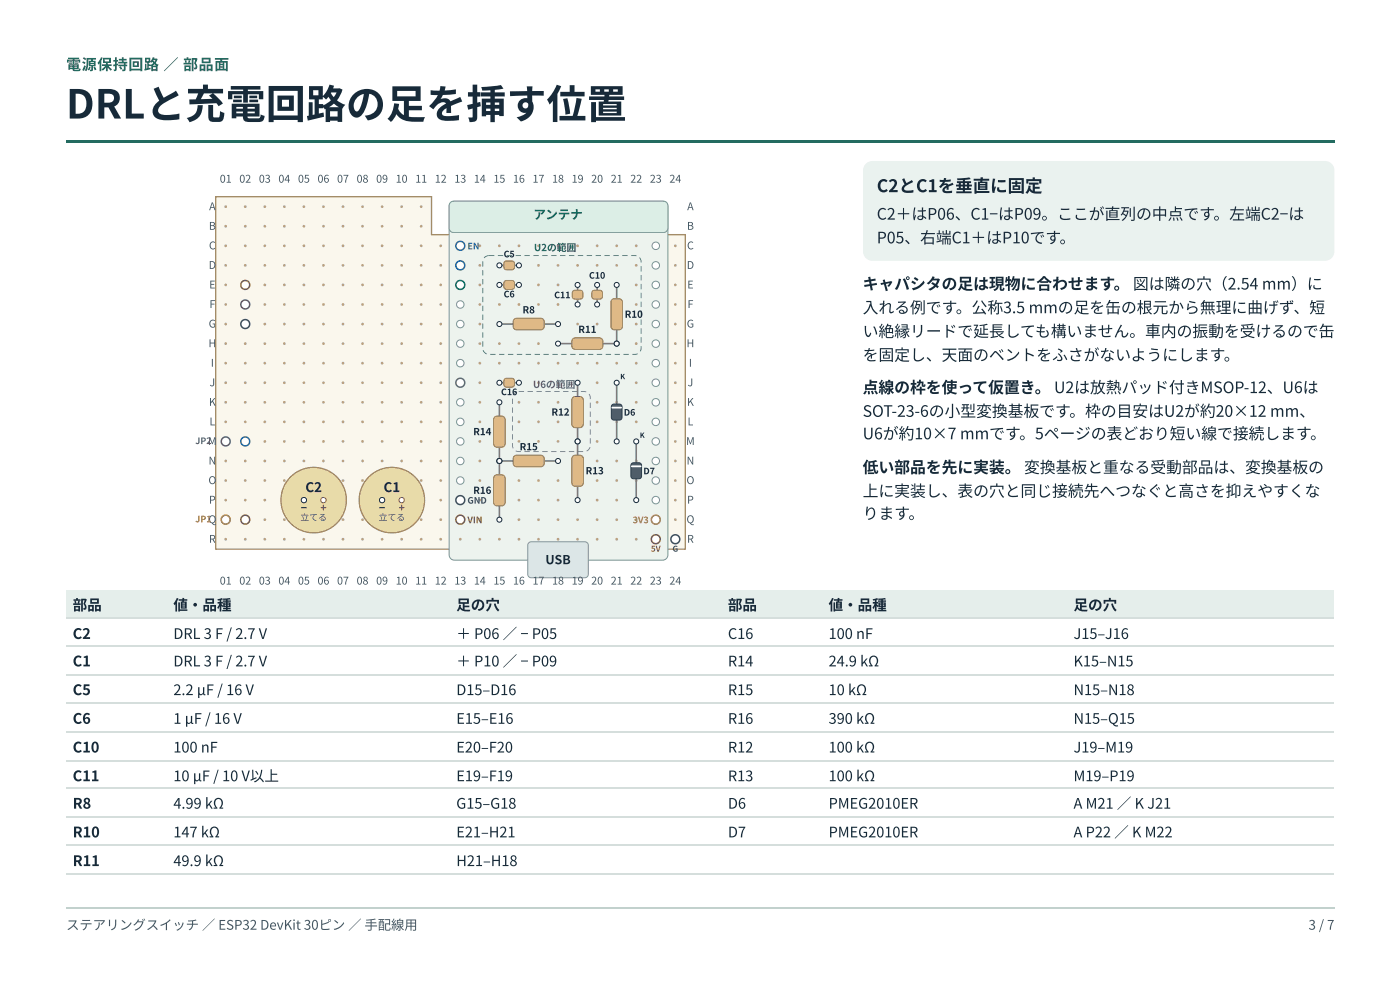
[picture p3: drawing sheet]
<svg xmlns="http://www.w3.org/2000/svg" width="297mm" height="210mm" viewBox="0 0 297 210" stroke-linecap="round" stroke-linejoin="round" font-family="sans-serif">
<path d="M14 29.6h269.1v.6h-269.1z" fill="#236b60"/>
<g fill="#e5eeeb">
<path d="M14 125.1h21.5v5.9h-21.5z"/>
<path d="M35.5 125.1h60v5.9h-60z"/>
<path d="M95.5 125.1h57.4v5.9h-57.4z"/>
<path d="M152.9 125.1h21.5v5.9h-21.5z"/>
<path d="M174.4 125.1h52.1v5.9h-52.1z"/>
<path d="M226.5 125.1h56.6v5.9h-56.6z"/>
</g>
<path d="M14 131.1h269.1M14 136.9h269.1M14 143h269.1M14 149.1h269.1M14 155.2h269.1M14 161.3h269.1M14 167.1h269.1M14 173.2h269.1M14 179.3h269.1M14 185.3h269.1" fill="none" stroke="#d5dedc" stroke-width=".26"/>
<path d="M45.8 41.7h45.8v8h53.8v66.7h-99.6z" fill="#faf7ed"/>
<path d="M45.8 41.7h45.8v8h53.8v66.7h-99.6z" fill="none" stroke="#a48e66" stroke-width=".28"/>
<path d="M95.6 43l.8-.3h44.2l.5 .1 .4 .4 .2 .6v73.8l-.2 .6-.4 .4-.5 .2h-44.2l-.5-.2-.5-.4-.1-.6v-73.8z" fill="#edf3ee"/>
<path d="M95.6 43l.8-.3h44.2l.5 .1 .4 .4 .2 .6v73.8l-.2 .6-.4 .4-.5 .2h-44.2l-.5-.2-.5-.4-.1-.6v-73.8z" fill="none" stroke="#78988e" stroke-width=".21"/>
<path d="M95.6 42.9l.6-.2h44.6a.94 .94 0 0 1 .9 .9v4.7a.94 .94 0 0 1-.9 1h-44.6a.94 .94 0 0 1-.9-1v-4.7z" fill="#dceee6"/>
<path d="M95.6 42.9l.6-.2h44.6a.94 .94 0 0 1 .9 .9v4.7a.94 .94 0 0 1-.9 1h-44.6a.94 .94 0 0 1-.9-1v-4.7z" fill="none" stroke="#74a28f" stroke-width=".21"/>
<path d="M112.2 115.1l.5-.2h11.4a.75 .75 0 0 1 .7 .7v6.1a.75 .75 0 0 1-.7 .8h-11.4a.75 .75 0 0 1-.7-.8v-6.1z" fill="#dce6e7"/>
<path d="M112.2 115.1l.5-.2h11.4a.75 .75 0 0 1 .7 .7v6.1a.75 .75 0 0 1-.7 .8h-11.4a.75 .75 0 0 1-.7-.8v-6.1z" fill="none" stroke="#829a9d" stroke-width=".21"/>
<g fill="#b4a58b">
<circle cx="47.9" cy="43.8" r=".29"/>
<circle cx="52" cy="43.8" r=".29"/>
<circle cx="56.2" cy="43.8" r=".29"/>
<circle cx="60.3" cy="43.8" r=".29"/>
<circle cx="64.5" cy="43.8" r=".29"/>
<circle cx="68.6" cy="43.8" r=".29"/>
<circle cx="72.8" cy="43.8" r=".29"/>
<circle cx="76.9" cy="43.8" r=".29"/>
<circle cx="81.1" cy="43.8" r=".29"/>
<circle cx="85.2" cy="43.8" r=".29"/>
<circle cx="89.4" cy="43.8" r=".29"/>
<circle cx="47.9" cy="48" r=".29"/>
<circle cx="52" cy="48" r=".29"/>
<circle cx="56.2" cy="48" r=".29"/>
<circle cx="60.3" cy="48" r=".29"/>
<circle cx="64.5" cy="48" r=".29"/>
<circle cx="68.6" cy="48" r=".29"/>
<circle cx="72.8" cy="48" r=".29"/>
<circle cx="76.9" cy="48" r=".29"/>
<circle cx="81.1" cy="48" r=".29"/>
<circle cx="85.2" cy="48" r=".29"/>
<circle cx="89.4" cy="48" r=".29"/>
<circle cx="47.9" cy="52.1" r=".29"/>
<circle cx="52" cy="52.1" r=".29"/>
<circle cx="56.2" cy="52.1" r=".29"/>
<circle cx="60.3" cy="52.1" r=".29"/>
<circle cx="64.5" cy="52.1" r=".29"/>
<circle cx="68.6" cy="52.1" r=".29"/>
<circle cx="72.8" cy="52.1" r=".29"/>
<circle cx="76.9" cy="52.1" r=".29"/>
<circle cx="81.1" cy="52.1" r=".29"/>
<circle cx="85.2" cy="52.1" r=".29"/>
<circle cx="89.4" cy="52.1" r=".29"/>
<circle cx="93.5" cy="52.1" r=".29"/>
<circle cx="97.7" cy="52.1" r=".29"/>
<circle cx="101.8" cy="52.1" r=".29"/>
<circle cx="105.9" cy="52.1" r=".29"/>
<circle cx="110.1" cy="52.1" r=".29"/>
<circle cx="114.2" cy="52.1" r=".29"/>
<circle cx="118.4" cy="52.1" r=".29"/>
<circle cx="122.5" cy="52.1" r=".29"/>
<circle cx="126.7" cy="52.1" r=".29"/>
<circle cx="130.8" cy="52.1" r=".29"/>
<circle cx="135" cy="52.1" r=".29"/>
<circle cx="139.1" cy="52.1" r=".29"/>
<circle cx="143.3" cy="52.1" r=".29"/>
<circle cx="47.9" cy="56.3" r=".29"/>
<circle cx="52" cy="56.3" r=".29"/>
<circle cx="56.2" cy="56.3" r=".29"/>
<circle cx="60.3" cy="56.3" r=".29"/>
<circle cx="64.5" cy="56.3" r=".29"/>
<circle cx="68.6" cy="56.3" r=".29"/>
<circle cx="72.8" cy="56.3" r=".29"/>
<circle cx="76.9" cy="56.3" r=".29"/>
<circle cx="81.1" cy="56.3" r=".29"/>
<circle cx="85.2" cy="56.3" r=".29"/>
<circle cx="89.4" cy="56.3" r=".29"/>
<circle cx="93.5" cy="56.3" r=".29"/>
<circle cx="97.7" cy="56.3" r=".29"/>
<circle cx="101.8" cy="56.3" r=".29"/>
<circle cx="105.9" cy="56.3" r=".29"/>
<circle cx="110.1" cy="56.3" r=".29"/>
<circle cx="114.2" cy="56.3" r=".29"/>
<circle cx="118.4" cy="56.3" r=".29"/>
<circle cx="122.5" cy="56.3" r=".29"/>
<circle cx="126.7" cy="56.3" r=".29"/>
<circle cx="130.8" cy="56.3" r=".29"/>
<circle cx="135" cy="56.3" r=".29"/>
<circle cx="139.1" cy="56.3" r=".29"/>
<circle cx="143.3" cy="56.3" r=".29"/>
<circle cx="47.9" cy="60.4" r=".29"/>
<circle cx="52" cy="60.4" r=".29"/>
<circle cx="56.2" cy="60.4" r=".29"/>
<circle cx="60.3" cy="60.4" r=".29"/>
<circle cx="64.5" cy="60.4" r=".29"/>
<circle cx="68.6" cy="60.4" r=".29"/>
<circle cx="72.8" cy="60.4" r=".29"/>
<circle cx="76.9" cy="60.4" r=".29"/>
<circle cx="81.1" cy="60.4" r=".29"/>
<circle cx="85.2" cy="60.4" r=".29"/>
<circle cx="89.4" cy="60.4" r=".29"/>
<circle cx="93.5" cy="60.4" r=".29"/>
<circle cx="97.7" cy="60.4" r=".29"/>
<circle cx="101.8" cy="60.4" r=".29"/>
<circle cx="105.9" cy="60.4" r=".29"/>
<circle cx="110.1" cy="60.4" r=".29"/>
<circle cx="114.2" cy="60.4" r=".29"/>
<circle cx="118.4" cy="60.4" r=".29"/>
<circle cx="122.5" cy="60.4" r=".29"/>
<circle cx="126.7" cy="60.4" r=".29"/>
<circle cx="130.8" cy="60.4" r=".29"/>
<circle cx="135" cy="60.4" r=".29"/>
<circle cx="139.1" cy="60.4" r=".29"/>
<circle cx="143.3" cy="60.4" r=".29"/>
<circle cx="47.9" cy="64.6" r=".29"/>
<circle cx="52" cy="64.6" r=".29"/>
<circle cx="56.2" cy="64.6" r=".29"/>
<circle cx="60.3" cy="64.6" r=".29"/>
<circle cx="64.5" cy="64.6" r=".29"/>
<circle cx="68.6" cy="64.6" r=".29"/>
<circle cx="72.8" cy="64.6" r=".29"/>
<circle cx="76.9" cy="64.6" r=".29"/>
<circle cx="81.1" cy="64.6" r=".29"/>
<circle cx="85.2" cy="64.6" r=".29"/>
<circle cx="89.4" cy="64.6" r=".29"/>
<circle cx="93.5" cy="64.6" r=".29"/>
<circle cx="97.7" cy="64.6" r=".29"/>
<circle cx="101.8" cy="64.6" r=".29"/>
<circle cx="105.9" cy="64.6" r=".29"/>
<circle cx="110.1" cy="64.6" r=".29"/>
<circle cx="114.2" cy="64.6" r=".29"/>
<circle cx="118.4" cy="64.6" r=".29"/>
<circle cx="122.5" cy="64.6" r=".29"/>
<circle cx="126.7" cy="64.6" r=".29"/>
<circle cx="130.8" cy="64.6" r=".29"/>
<circle cx="135" cy="64.6" r=".29"/>
<circle cx="139.1" cy="64.6" r=".29"/>
<circle cx="143.3" cy="64.6" r=".29"/>
<circle cx="47.9" cy="68.7" r=".29"/>
<circle cx="52" cy="68.7" r=".29"/>
<circle cx="56.2" cy="68.7" r=".29"/>
<circle cx="60.3" cy="68.7" r=".29"/>
<circle cx="64.5" cy="68.7" r=".29"/>
<circle cx="68.6" cy="68.7" r=".29"/>
<circle cx="72.8" cy="68.7" r=".29"/>
<circle cx="76.9" cy="68.7" r=".29"/>
<circle cx="81.1" cy="68.7" r=".29"/>
<circle cx="85.2" cy="68.7" r=".29"/>
<circle cx="89.4" cy="68.7" r=".29"/>
<circle cx="93.5" cy="68.7" r=".29"/>
<circle cx="97.7" cy="68.7" r=".29"/>
<circle cx="101.8" cy="68.7" r=".29"/>
<circle cx="105.9" cy="68.7" r=".29"/>
<circle cx="110.1" cy="68.7" r=".29"/>
<circle cx="114.2" cy="68.7" r=".29"/>
<circle cx="118.4" cy="68.7" r=".29"/>
<circle cx="122.5" cy="68.7" r=".29"/>
<circle cx="126.7" cy="68.7" r=".29"/>
<circle cx="130.8" cy="68.7" r=".29"/>
<circle cx="135" cy="68.7" r=".29"/>
<circle cx="139.1" cy="68.7" r=".29"/>
<circle cx="143.3" cy="68.7" r=".29"/>
<circle cx="47.9" cy="72.8" r=".29"/>
<circle cx="52" cy="72.8" r=".29"/>
<circle cx="56.2" cy="72.8" r=".29"/>
<circle cx="60.3" cy="72.8" r=".29"/>
<circle cx="64.5" cy="72.8" r=".29"/>
<circle cx="68.6" cy="72.8" r=".29"/>
<circle cx="72.8" cy="72.8" r=".29"/>
<circle cx="76.9" cy="72.8" r=".29"/>
<circle cx="81.1" cy="72.8" r=".29"/>
<circle cx="85.2" cy="72.8" r=".29"/>
<circle cx="89.4" cy="72.8" r=".29"/>
<circle cx="93.5" cy="72.8" r=".29"/>
<circle cx="97.7" cy="72.8" r=".29"/>
<circle cx="101.8" cy="72.8" r=".29"/>
<circle cx="105.9" cy="72.8" r=".29"/>
<circle cx="110.1" cy="72.8" r=".29"/>
<circle cx="114.2" cy="72.8" r=".29"/>
<circle cx="118.4" cy="72.8" r=".29"/>
<circle cx="122.5" cy="72.8" r=".29"/>
<circle cx="126.7" cy="72.8" r=".29"/>
<circle cx="130.8" cy="72.8" r=".29"/>
<circle cx="135" cy="72.8" r=".29"/>
<circle cx="139.1" cy="72.8" r=".29"/>
<circle cx="143.3" cy="72.8" r=".29"/>
<circle cx="47.9" cy="77" r=".29"/>
<circle cx="52" cy="77" r=".29"/>
<circle cx="56.2" cy="77" r=".29"/>
<circle cx="60.3" cy="77" r=".29"/>
<circle cx="64.5" cy="77" r=".29"/>
<circle cx="68.6" cy="77" r=".29"/>
<circle cx="72.8" cy="77" r=".29"/>
<circle cx="76.9" cy="77" r=".29"/>
<circle cx="81.1" cy="77" r=".29"/>
<circle cx="85.2" cy="77" r=".29"/>
<circle cx="89.4" cy="77" r=".29"/>
<circle cx="93.5" cy="77" r=".29"/>
<circle cx="97.7" cy="77" r=".29"/>
<circle cx="101.8" cy="77" r=".29"/>
<circle cx="105.9" cy="77" r=".29"/>
<circle cx="110.1" cy="77" r=".29"/>
<circle cx="114.2" cy="77" r=".29"/>
<circle cx="118.4" cy="77" r=".29"/>
<circle cx="122.5" cy="77" r=".29"/>
<circle cx="126.7" cy="77" r=".29"/>
<circle cx="130.8" cy="77" r=".29"/>
<circle cx="135" cy="77" r=".29"/>
<circle cx="139.1" cy="77" r=".29"/>
<circle cx="143.3" cy="77" r=".29"/>
<circle cx="47.9" cy="81.1" r=".29"/>
<circle cx="52" cy="81.1" r=".29"/>
<circle cx="56.2" cy="81.1" r=".29"/>
<circle cx="60.3" cy="81.1" r=".29"/>
<circle cx="64.5" cy="81.1" r=".29"/>
<circle cx="68.6" cy="81.1" r=".29"/>
<circle cx="72.8" cy="81.1" r=".29"/>
<circle cx="76.9" cy="81.1" r=".29"/>
<circle cx="81.1" cy="81.1" r=".29"/>
<circle cx="85.2" cy="81.1" r=".29"/>
<circle cx="89.4" cy="81.1" r=".29"/>
<circle cx="93.5" cy="81.1" r=".29"/>
<circle cx="97.7" cy="81.1" r=".29"/>
<circle cx="101.8" cy="81.1" r=".29"/>
<circle cx="105.9" cy="81.1" r=".29"/>
<circle cx="110.1" cy="81.1" r=".29"/>
<circle cx="114.2" cy="81.1" r=".29"/>
<circle cx="118.4" cy="81.1" r=".29"/>
<circle cx="122.5" cy="81.1" r=".29"/>
<circle cx="126.7" cy="81.1" r=".29"/>
<circle cx="130.8" cy="81.1" r=".29"/>
<circle cx="135" cy="81.1" r=".29"/>
<circle cx="139.1" cy="81.1" r=".29"/>
<circle cx="143.3" cy="81.1" r=".29"/>
<circle cx="47.9" cy="85.3" r=".29"/>
<circle cx="52" cy="85.3" r=".29"/>
<circle cx="56.2" cy="85.3" r=".29"/>
<circle cx="60.3" cy="85.3" r=".29"/>
<circle cx="64.5" cy="85.3" r=".29"/>
<circle cx="68.6" cy="85.3" r=".29"/>
<circle cx="72.8" cy="85.3" r=".29"/>
<circle cx="76.9" cy="85.3" r=".29"/>
<circle cx="81.1" cy="85.3" r=".29"/>
<circle cx="85.2" cy="85.3" r=".29"/>
<circle cx="89.4" cy="85.3" r=".29"/>
<circle cx="93.5" cy="85.3" r=".29"/>
<circle cx="97.7" cy="85.3" r=".29"/>
<circle cx="101.8" cy="85.3" r=".29"/>
<circle cx="105.9" cy="85.3" r=".29"/>
<circle cx="110.1" cy="85.3" r=".29"/>
<circle cx="114.2" cy="85.3" r=".29"/>
<circle cx="118.4" cy="85.3" r=".29"/>
<circle cx="122.5" cy="85.3" r=".29"/>
<circle cx="126.7" cy="85.3" r=".29"/>
<circle cx="130.8" cy="85.3" r=".29"/>
<circle cx="135" cy="85.3" r=".29"/>
<circle cx="139.1" cy="85.3" r=".29"/>
<circle cx="143.3" cy="85.3" r=".29"/>
<circle cx="47.9" cy="89.4" r=".29"/>
<circle cx="52" cy="89.4" r=".29"/>
<circle cx="56.2" cy="89.4" r=".29"/>
<circle cx="60.3" cy="89.4" r=".29"/>
<circle cx="64.5" cy="89.4" r=".29"/>
<circle cx="68.6" cy="89.4" r=".29"/>
<circle cx="72.8" cy="89.4" r=".29"/>
<circle cx="76.9" cy="89.4" r=".29"/>
<circle cx="81.1" cy="89.4" r=".29"/>
<circle cx="85.2" cy="89.4" r=".29"/>
<circle cx="89.4" cy="89.4" r=".29"/>
<circle cx="93.5" cy="89.4" r=".29"/>
<circle cx="97.7" cy="89.4" r=".29"/>
<circle cx="101.8" cy="89.4" r=".29"/>
<circle cx="105.9" cy="89.4" r=".29"/>
<circle cx="110.1" cy="89.4" r=".29"/>
<circle cx="114.2" cy="89.4" r=".29"/>
<circle cx="118.4" cy="89.4" r=".29"/>
<circle cx="122.5" cy="89.4" r=".29"/>
<circle cx="126.7" cy="89.4" r=".29"/>
<circle cx="130.8" cy="89.4" r=".29"/>
<circle cx="135" cy="89.4" r=".29"/>
<circle cx="139.1" cy="89.4" r=".29"/>
<circle cx="143.3" cy="89.4" r=".29"/>
<circle cx="47.9" cy="93.6" r=".29"/>
<circle cx="52" cy="93.6" r=".29"/>
<circle cx="56.2" cy="93.6" r=".29"/>
<circle cx="60.3" cy="93.6" r=".29"/>
<circle cx="64.5" cy="93.6" r=".29"/>
<circle cx="68.6" cy="93.6" r=".29"/>
<circle cx="72.8" cy="93.6" r=".29"/>
<circle cx="76.9" cy="93.6" r=".29"/>
<circle cx="81.1" cy="93.6" r=".29"/>
<circle cx="85.2" cy="93.6" r=".29"/>
<circle cx="89.4" cy="93.6" r=".29"/>
<circle cx="93.5" cy="93.6" r=".29"/>
<circle cx="97.7" cy="93.6" r=".29"/>
<circle cx="101.8" cy="93.6" r=".29"/>
<circle cx="105.9" cy="93.6" r=".29"/>
<circle cx="110.1" cy="93.6" r=".29"/>
<circle cx="114.2" cy="93.6" r=".29"/>
<circle cx="118.4" cy="93.6" r=".29"/>
<circle cx="122.5" cy="93.6" r=".29"/>
<circle cx="126.7" cy="93.6" r=".29"/>
<circle cx="130.8" cy="93.6" r=".29"/>
<circle cx="135" cy="93.6" r=".29"/>
<circle cx="139.1" cy="93.6" r=".29"/>
<circle cx="143.3" cy="93.6" r=".29"/>
<circle cx="47.9" cy="97.7" r=".29"/>
<circle cx="52" cy="97.7" r=".29"/>
<circle cx="56.2" cy="97.7" r=".29"/>
<circle cx="60.3" cy="97.7" r=".29"/>
<circle cx="64.5" cy="97.7" r=".29"/>
<circle cx="68.6" cy="97.7" r=".29"/>
<circle cx="72.8" cy="97.7" r=".29"/>
<circle cx="76.9" cy="97.7" r=".29"/>
<circle cx="81.1" cy="97.7" r=".29"/>
<circle cx="85.2" cy="97.7" r=".29"/>
<circle cx="89.4" cy="97.7" r=".29"/>
<circle cx="93.5" cy="97.7" r=".29"/>
<circle cx="97.7" cy="97.7" r=".29"/>
<circle cx="101.8" cy="97.7" r=".29"/>
<circle cx="105.9" cy="97.7" r=".29"/>
<circle cx="110.1" cy="97.7" r=".29"/>
<circle cx="114.2" cy="97.7" r=".29"/>
<circle cx="118.4" cy="97.7" r=".29"/>
<circle cx="122.5" cy="97.7" r=".29"/>
<circle cx="126.7" cy="97.7" r=".29"/>
<circle cx="130.8" cy="97.7" r=".29"/>
<circle cx="135" cy="97.7" r=".29"/>
<circle cx="139.1" cy="97.7" r=".29"/>
<circle cx="143.3" cy="97.7" r=".29"/>
<circle cx="47.9" cy="101.9" r=".29"/>
<circle cx="52" cy="101.9" r=".29"/>
<circle cx="56.2" cy="101.9" r=".29"/>
<circle cx="60.3" cy="101.9" r=".29"/>
<circle cx="64.5" cy="101.9" r=".29"/>
<circle cx="68.6" cy="101.9" r=".29"/>
<circle cx="72.8" cy="101.9" r=".29"/>
<circle cx="76.9" cy="101.9" r=".29"/>
<circle cx="81.1" cy="101.9" r=".29"/>
<circle cx="85.2" cy="101.9" r=".29"/>
<circle cx="89.4" cy="101.9" r=".29"/>
<circle cx="93.5" cy="101.9" r=".29"/>
<circle cx="97.7" cy="101.9" r=".29"/>
<circle cx="101.8" cy="101.9" r=".29"/>
<circle cx="105.9" cy="101.9" r=".29"/>
<circle cx="110.1" cy="101.9" r=".29"/>
<circle cx="114.2" cy="101.9" r=".29"/>
<circle cx="118.4" cy="101.9" r=".29"/>
<circle cx="122.5" cy="101.9" r=".29"/>
<circle cx="126.7" cy="101.9" r=".29"/>
<circle cx="130.8" cy="101.9" r=".29"/>
<circle cx="135" cy="101.9" r=".29"/>
<circle cx="139.1" cy="101.9" r=".29"/>
<circle cx="143.3" cy="101.9" r=".29"/>
<circle cx="47.9" cy="106" r=".29"/>
<circle cx="52" cy="106" r=".29"/>
<circle cx="56.2" cy="106" r=".29"/>
<circle cx="60.3" cy="106" r=".29"/>
<circle cx="64.5" cy="106" r=".29"/>
<circle cx="68.6" cy="106" r=".29"/>
<circle cx="72.8" cy="106" r=".29"/>
<circle cx="76.9" cy="106" r=".29"/>
<circle cx="81.1" cy="106" r=".29"/>
<circle cx="85.2" cy="106" r=".29"/>
<circle cx="89.4" cy="106" r=".29"/>
<circle cx="93.5" cy="106" r=".29"/>
<circle cx="97.7" cy="106" r=".29"/>
<circle cx="101.8" cy="106" r=".29"/>
<circle cx="105.9" cy="106" r=".29"/>
<circle cx="110.1" cy="106" r=".29"/>
<circle cx="114.2" cy="106" r=".29"/>
<circle cx="118.4" cy="106" r=".29"/>
<circle cx="122.5" cy="106" r=".29"/>
<circle cx="126.7" cy="106" r=".29"/>
<circle cx="130.8" cy="106" r=".29"/>
<circle cx="135" cy="106" r=".29"/>
<circle cx="139.1" cy="106" r=".29"/>
<circle cx="143.3" cy="106" r=".29"/>
<circle cx="47.9" cy="110.2" r=".29"/>
<circle cx="52" cy="110.2" r=".29"/>
<circle cx="56.2" cy="110.2" r=".29"/>
<circle cx="60.3" cy="110.2" r=".29"/>
<circle cx="64.5" cy="110.2" r=".29"/>
<circle cx="68.6" cy="110.2" r=".29"/>
<circle cx="72.8" cy="110.2" r=".29"/>
<circle cx="76.9" cy="110.2" r=".29"/>
<circle cx="81.1" cy="110.2" r=".29"/>
<circle cx="85.2" cy="110.2" r=".29"/>
<circle cx="89.4" cy="110.2" r=".29"/>
<circle cx="93.5" cy="110.2" r=".29"/>
<circle cx="97.7" cy="110.2" r=".29"/>
<circle cx="101.8" cy="110.2" r=".29"/>
<circle cx="105.9" cy="110.2" r=".29"/>
<circle cx="110.1" cy="110.2" r=".29"/>
<circle cx="114.2" cy="110.2" r=".29"/>
<circle cx="118.4" cy="110.2" r=".29"/>
<circle cx="122.5" cy="110.2" r=".29"/>
<circle cx="126.7" cy="110.2" r=".29"/>
<circle cx="130.8" cy="110.2" r=".29"/>
<circle cx="135" cy="110.2" r=".29"/>
<circle cx="139.1" cy="110.2" r=".29"/>
<circle cx="143.3" cy="110.2" r=".29"/>
<circle cx="47.9" cy="114.3" r=".29"/>
<circle cx="52" cy="114.3" r=".29"/>
<circle cx="56.2" cy="114.3" r=".29"/>
<circle cx="60.3" cy="114.3" r=".29"/>
<circle cx="64.5" cy="114.3" r=".29"/>
<circle cx="68.6" cy="114.3" r=".29"/>
<circle cx="72.8" cy="114.3" r=".29"/>
<circle cx="76.9" cy="114.3" r=".29"/>
<circle cx="81.1" cy="114.3" r=".29"/>
<circle cx="85.2" cy="114.3" r=".29"/>
<circle cx="89.4" cy="114.3" r=".29"/>
<circle cx="93.5" cy="114.3" r=".29"/>
<circle cx="97.7" cy="114.3" r=".29"/>
<circle cx="101.8" cy="114.3" r=".29"/>
<circle cx="105.9" cy="114.3" r=".29"/>
<circle cx="110.1" cy="114.3" r=".29"/>
<circle cx="114.2" cy="114.3" r=".29"/>
<circle cx="118.4" cy="114.3" r=".29"/>
<circle cx="122.5" cy="114.3" r=".29"/>
<circle cx="126.7" cy="114.3" r=".29"/>
<circle cx="130.8" cy="114.3" r=".29"/>
<circle cx="135" cy="114.3" r=".29"/>
<circle cx="139.1" cy="114.3" r=".29"/>
<circle cx="143.3" cy="114.3" r=".29"/>
</g>
<circle cx="97.7" cy="52.1" r=".79" fill="#fff"/>
<circle cx="97.7" cy="52.1" r=".79" fill="none" stroke="#799595" stroke-width=".21"/>
<circle cx="97.7" cy="56.3" r=".79" fill="#fff"/>
<circle cx="97.7" cy="56.3" r=".79" fill="none" stroke="#799595" stroke-width=".21"/>
<circle cx="97.7" cy="60.4" r=".79" fill="#fff"/>
<circle cx="97.7" cy="60.4" r=".79" fill="none" stroke="#799595" stroke-width=".21"/>
<circle cx="97.7" cy="64.6" r=".79" fill="#fff"/>
<circle cx="97.7" cy="64.6" r=".79" fill="none" stroke="#799595" stroke-width=".21"/>
<circle cx="97.7" cy="68.7" r=".79" fill="#fff"/>
<circle cx="97.7" cy="68.7" r=".79" fill="none" stroke="#799595" stroke-width=".21"/>
<circle cx="97.7" cy="72.8" r=".79" fill="#fff"/>
<circle cx="97.7" cy="72.8" r=".79" fill="none" stroke="#799595" stroke-width=".21"/>
<circle cx="97.7" cy="77" r=".79" fill="#fff"/>
<circle cx="97.7" cy="77" r=".79" fill="none" stroke="#799595" stroke-width=".21"/>
<circle cx="97.7" cy="81.1" r=".79" fill="#fff"/>
<circle cx="97.7" cy="81.1" r=".79" fill="none" stroke="#799595" stroke-width=".21"/>
<circle cx="97.7" cy="85.3" r=".79" fill="#fff"/>
<circle cx="97.7" cy="85.3" r=".79" fill="none" stroke="#799595" stroke-width=".21"/>
<circle cx="97.7" cy="89.4" r=".79" fill="#fff"/>
<circle cx="97.7" cy="89.4" r=".79" fill="none" stroke="#799595" stroke-width=".21"/>
<circle cx="97.7" cy="93.6" r=".79" fill="#fff"/>
<circle cx="97.7" cy="93.6" r=".79" fill="none" stroke="#799595" stroke-width=".21"/>
<circle cx="97.7" cy="97.7" r=".79" fill="#fff"/>
<circle cx="97.7" cy="97.7" r=".79" fill="none" stroke="#799595" stroke-width=".21"/>
<circle cx="97.7" cy="101.9" r=".79" fill="#fff"/>
<circle cx="97.7" cy="101.9" r=".79" fill="none" stroke="#799595" stroke-width=".21"/>
<circle cx="97.7" cy="106" r=".79" fill="#fff"/>
<circle cx="97.7" cy="106" r=".79" fill="none" stroke="#799595" stroke-width=".21"/>
<circle cx="97.7" cy="110.2" r=".79" fill="#fff"/>
<circle cx="97.7" cy="110.2" r=".79" fill="none" stroke="#799595" stroke-width=".21"/>
<circle cx="139.1" cy="52.1" r=".79" fill="#fff"/>
<circle cx="139.1" cy="52.1" r=".79" fill="none" stroke="#799595" stroke-width=".21"/>
<circle cx="139.1" cy="56.3" r=".79" fill="#fff"/>
<circle cx="139.1" cy="56.3" r=".79" fill="none" stroke="#799595" stroke-width=".21"/>
<circle cx="139.1" cy="60.4" r=".79" fill="#fff"/>
<circle cx="139.1" cy="60.4" r=".79" fill="none" stroke="#799595" stroke-width=".21"/>
<circle cx="139.1" cy="64.6" r=".79" fill="#fff"/>
<circle cx="139.1" cy="64.6" r=".79" fill="none" stroke="#799595" stroke-width=".21"/>
<circle cx="139.1" cy="68.7" r=".79" fill="#fff"/>
<circle cx="139.1" cy="68.7" r=".79" fill="none" stroke="#799595" stroke-width=".21"/>
<circle cx="139.1" cy="72.8" r=".79" fill="#fff"/>
<circle cx="139.1" cy="72.8" r=".79" fill="none" stroke="#799595" stroke-width=".21"/>
<circle cx="139.1" cy="77" r=".79" fill="#fff"/>
<circle cx="139.1" cy="77" r=".79" fill="none" stroke="#799595" stroke-width=".21"/>
<circle cx="139.1" cy="81.1" r=".79" fill="#fff"/>
<circle cx="139.1" cy="81.1" r=".79" fill="none" stroke="#799595" stroke-width=".21"/>
<circle cx="139.1" cy="85.3" r=".79" fill="#fff"/>
<circle cx="139.1" cy="85.3" r=".79" fill="none" stroke="#799595" stroke-width=".21"/>
<circle cx="139.1" cy="89.4" r=".79" fill="#fff"/>
<circle cx="139.1" cy="89.4" r=".79" fill="none" stroke="#799595" stroke-width=".21"/>
<circle cx="139.1" cy="93.6" r=".79" fill="#fff"/>
<circle cx="139.1" cy="93.6" r=".79" fill="none" stroke="#799595" stroke-width=".21"/>
<circle cx="139.1" cy="97.7" r=".79" fill="#fff"/>
<circle cx="139.1" cy="97.7" r=".79" fill="none" stroke="#799595" stroke-width=".21"/>
<circle cx="139.1" cy="101.9" r=".79" fill="#fff"/>
<circle cx="139.1" cy="101.9" r=".79" fill="none" stroke="#799595" stroke-width=".21"/>
<circle cx="139.1" cy="106" r=".79" fill="#fff"/>
<circle cx="139.1" cy="106" r=".79" fill="none" stroke="#799595" stroke-width=".21"/>
<circle cx="139.1" cy="110.2" r=".79" fill="#fff"/>
<circle cx="139.1" cy="110.2" r=".79" fill="none" stroke="#799595" stroke-width=".21"/>
<circle cx="97.7" cy="52.1" r=".94" fill="#fff"/>
<circle cx="97.7" cy="52.1" r=".94" fill="none" stroke="#325f9c" stroke-width=".32"/>
<circle cx="97.7" cy="56.3" r=".94" fill="#fff"/>
<circle cx="97.7" cy="56.3" r=".94" fill="none" stroke="#1563a6" stroke-width=".32"/>
<circle cx="97.7" cy="60.4" r=".94" fill="#fff"/>
<circle cx="97.7" cy="60.4" r=".94" fill="none" stroke="#067269" stroke-width=".32"/>
<circle cx="97.7" cy="81.1" r=".94" fill="#fff"/>
<circle cx="97.7" cy="81.1" r=".94" fill="none" stroke="#63756b" stroke-width=".32"/>
<circle cx="97.7" cy="106" r=".94" fill="#fff"/>
<circle cx="97.7" cy="106" r=".94" fill="none" stroke="#40505d" stroke-width=".32"/>
<circle cx="97.7" cy="110.2" r=".94" fill="#fff"/>
<circle cx="97.7" cy="110.2" r=".94" fill="none" stroke="#8d492a" stroke-width=".32"/>
<circle cx="139.1" cy="110.2" r=".94" fill="#fff"/>
<circle cx="139.1" cy="110.2" r=".94" fill="none" stroke="#bc3650" stroke-width=".32"/>
<circle cx="52" cy="60.4" r=".94" fill="#fff"/>
<circle cx="52" cy="60.4" r=".94" fill="none" stroke="#9b4622" stroke-width=".32"/>
<circle cx="52" cy="64.6" r=".94" fill="#fff"/>
<circle cx="52" cy="64.6" r=".94" fill="none" stroke="#753781" stroke-width=".32"/>
<circle cx="52" cy="68.7" r=".94" fill="#fff"/>
<circle cx="52" cy="68.7" r=".94" fill="none" stroke="#40505d" stroke-width=".32"/>
<circle cx="47.9" cy="110.2" r=".94" fill="#fff"/>
<circle cx="47.9" cy="110.2" r=".94" fill="none" stroke="#b85813" stroke-width=".32"/>
<circle cx="52" cy="110.2" r=".94" fill="#fff"/>
<circle cx="52" cy="110.2" r=".94" fill="none" stroke="#8d492a" stroke-width=".32"/>
<circle cx="47.9" cy="93.6" r=".94" fill="#fff"/>
<circle cx="47.9" cy="93.6" r=".94" fill="none" stroke="#664487" stroke-width=".32"/>
<circle cx="52" cy="93.6" r=".94" fill="#fff"/>
<circle cx="52" cy="93.6" r=".94" fill="none" stroke="#325f9c" stroke-width=".32"/>
<circle cx="139.1" cy="114.3" r=".94" fill="#fff"/>
<circle cx="139.1" cy="114.3" r=".94" fill="none" stroke="#a12534" stroke-width=".32"/>
<circle cx="143.3" cy="114.3" r=".94" fill="#fff"/>
<circle cx="143.3" cy="114.3" r=".94" fill="none" stroke="#40505d" stroke-width=".32"/>
<path d="M105.6 54.1h1.2v.2h-1.2zM107.5 54.1h1.1v.2h-1.1zM109.4 54.1h1.1v.2h-1.1zM111.3 54.1h1.1v.2h-1.1zM113.2 54.1h1.1v.2h-1.1zM115.1 54.1h1.1v.2h-1.1zM116.9 54.1h1.2v.2h-1.2zM118.8 54.1h1.2v.2h-1.2zM120.7 54.1h1.1v.2h-1.1zM122.6 54.1h1.1v.2h-1.1zM124.5 54.1h1.1v.2h-1.1zM126.4 54.1h1.1v.2h-1.1zM128.2 54.1h1.2v.2h-1.2zM130.1 54.1h1.2v.2h-1.2zM132 54.1h1.1v.2h-1.1zM133.9 54.1h1.1v.2h-1.1zM135.6 54.7l.1-.1 .2 .2 .2 .9h-.2v-.5zM135.9 56.4h.2v1.2h-.2zM135.9 58.3h.2v1.1h-.2zM135.9 60.2h.2v1.1h-.2zM135.9 62.1h.2v1.1h-.2zM135.9 64h.2v1.1h-.2zM135.9 65.9h.2v1.1h-.2zM135.9 67.7h.2v1.2h-.2zM135.9 69.6h.2v1.2h-.2zM135.9 71.5h.2v1.1h-.2zM135.9 73.4h.2v.4l-.2 .7-.2-.1zM134.2 75l1-.1 .1 .2-1.1 .1zM132.3 75h1.1v.2h-1.1zM130.4 75h1.1v.2h-1.1zM128.5 75h1.1v.2h-1.1zM126.6 75h1.1v.2h-1.1zM124.7 75h1.2v.2h-1.2zM122.8 75h1.2v.2h-1.2zM121 75h1.1v.2h-1.1zM119.1 75h1.1v.2h-1.1zM117.2 75h1.1v.2h-1.1zM115.3 75h1.1v.2h-1.1zM113.4 75h1.2v.2h-1.2zM111.5 75h1.2v.2h-1.2zM109.6 75h1.2v.2h-1.2zM107.8 75h1.1v.2h-1.1zM105.9 75h1.1v.2h-1.1zM104 75h1.1v.2h-1.1zM102.4 74.3l.2-.1 .2 .5 .5 .2-.1 .2-.5-.3zM102.3 72.4h.2v1.1h-.2zM102.3 70.5h.2v1.1h-.2zM102.3 68.6h.2v1.1h-.2zM102.3 66.7h.2v1.1h-.2zM102.3 64.8h.2v1.1h-.2zM102.3 62.9h.2v1.2h-.2zM102.3 61h.2v1.2h-.2zM102.3 59.2h.2v1.1h-.2zM102.3 57.3h.2v1.1h-.2zM102.3 55.4h.2v1.1h-.2zM102.8 54.4l.9-.3v.2l-.5 .1-.4 .4-.2-.2zM103.7 54.1h1.2v.2h-1.2z" fill="#468575"/>
<path d="M111.9 82.9h1.2v.2h-1.2zM113.8 82.9h1.1v.2h-1.1zM115.7 82.9h1.1v.2h-1.1zM117.6 82.9h1.1v.2h-1.1zM119.5 82.9h1.1v.2h-1.1zM121.4 82.9h1.1v.2h-1.1zM123.2 82.9l1.2 .1-.1 .2-1.1-.1zM124.9 83.6l.1-.1 .2 .2 .1 .9h-.2zM125.1 85.4h.2v1.1h-.2zM125.1 87.3h.2v1.1h-.2zM125.1 89.1h.2v1.2h-.2zM125.1 91h.2v1.2h-.2zM125.1 92.9h.2v1.1h-.2zM125.1 94.8h.2l-.1 .3-.7 .6-.1-.2 .4-.3zM122.6 95.6h1.1v.2h-1.1zM120.7 95.6h1.1v.2h-1.1zM118.8 95.6h1.1v.2h-1.1zM116.9 95.6h1.2v.2h-1.2zM115 95.6h1.2v.2h-1.2zM113.2 95.6h1.1v.2h-1.1zM111.3 95.6h1.1v.2h-1.1zM109.5 95.5l1 .1v.2h-.9l-.2-.1zM108.6 93.9h.2l.2 1.1-.2 .1zM108.6 92.1h.2v1.1h-.2zM108.6 90.2h.2v1.1h-.2zM108.6 88.3h.2v1.1h-.2zM108.6 86.4h.2v1.1h-.2zM108.6 84.5h.2v1.1h-.2zM109.1 83.2l.6-.2v.1l-.5 .3-.3 .4-.1-.1zM110 82.9h1.2v.2h-1.2z" fill="#7f639b"/>
<circle cx="66.5" cy="106" r="6.9" fill="#e8dba9"/>
<circle cx="66.5" cy="106" r="6.9" fill="none" stroke="#988455" stroke-width=".26"/>
<circle cx="68.6" cy="106" r=".57" fill="#fff"/>
<circle cx="68.6" cy="106" r=".57" fill="none" stroke="#9c3b33" stroke-width=".21"/>
<circle cx="64.5" cy="106" r=".57" fill="#fff"/>
<circle cx="64.5" cy="106" r=".57" fill="none" stroke="#172a39" stroke-width=".21"/>
<circle cx="83.1" cy="106" r="6.9" fill="#e8dba9"/>
<circle cx="83.1" cy="106" r="6.9" fill="none" stroke="#988455" stroke-width=".26"/>
<circle cx="85.2" cy="106" r=".57" fill="#fff"/>
<circle cx="85.2" cy="106" r=".57" fill="none" stroke="#9c3b33" stroke-width=".21"/>
<circle cx="81.1" cy="106" r=".57" fill="#fff"/>
<circle cx="81.1" cy="106" r=".57" fill="none" stroke="#172a39" stroke-width=".21"/>
<path d="M105.9 56.3h4.2" fill="none" stroke="#737f73" stroke-width=".34"/>
<path d="M107.1 55.5l.2-.2h1.3a.57 .57 0 0 1 .6 .6v.7a.57 .57 0 0 1-.6 .6h-1.1a.57 .57 0 0 1-.6-.6v-.8z" fill="#eab36f"/>
<path d="M107.1 55.5l.2-.2h1.3a.57 .57 0 0 1 .6 .6v.7a.57 .57 0 0 1-.6 .6h-1.1a.57 .57 0 0 1-.6-.6v-.8z" fill="none" stroke="#986d3e" stroke-width=".21"/>
<circle cx="105.9" cy="56.3" r=".53" fill="#fff"/>
<circle cx="105.9" cy="56.3" r=".53" fill="none" stroke="#172a39" stroke-width=".21"/>
<circle cx="110.1" cy="56.3" r=".53" fill="#fff"/>
<circle cx="110.1" cy="56.3" r=".53" fill="none" stroke="#172a39" stroke-width=".21"/>
<path d="M105.9 60.4h4.2" fill="none" stroke="#737f73" stroke-width=".34"/>
<path d="M107.1 59.6l.2-.1h1.3a.57 .57 0 0 1 .6 .5v.8a.57 .57 0 0 1-.6 .5h-1.1a.57 .57 0 0 1-.6-.5v-.9z" fill="#eab36f"/>
<path d="M107.1 59.6l.2-.1h1.3a.57 .57 0 0 1 .6 .5v.8a.57 .57 0 0 1-.6 .5h-1.1a.57 .57 0 0 1-.6-.5v-.9z" fill="none" stroke="#986d3e" stroke-width=".21"/>
<circle cx="105.9" cy="60.4" r=".53" fill="#fff"/>
<circle cx="105.9" cy="60.4" r=".53" fill="none" stroke="#172a39" stroke-width=".21"/>
<circle cx="110.1" cy="60.4" r=".53" fill="#fff"/>
<circle cx="110.1" cy="60.4" r=".53" fill="none" stroke="#172a39" stroke-width=".21"/>
<path d="M126.7 60.4v4.2" fill="none" stroke="#737f73" stroke-width=".34"/>
<path d="M125.7 61.7l.3-.2h1.2a.57 .57 0 0 1 .6 .6v.8a.57 .57 0 0 1-.6 .5h-1.1a.57 .57 0 0 1-.5-.5v-.9z" fill="#eab36f"/>
<path d="M125.7 61.7l.3-.2h1.2a.57 .57 0 0 1 .6 .6v.8a.57 .57 0 0 1-.6 .5h-1.1a.57 .57 0 0 1-.5-.5v-.9z" fill="none" stroke="#986d3e" stroke-width=".21"/>
<circle cx="126.7" cy="60.4" r=".53" fill="#fff"/>
<circle cx="126.7" cy="60.4" r=".53" fill="none" stroke="#172a39" stroke-width=".21"/>
<circle cx="126.7" cy="64.6" r=".53" fill="#fff"/>
<circle cx="126.7" cy="64.6" r=".53" fill="none" stroke="#172a39" stroke-width=".21"/>
<path d="M122.5 60.4v4.2" fill="none" stroke="#737f73" stroke-width=".34"/>
<path d="M121.6 61.7l.3-.2h1.2a.57 .57 0 0 1 .6 .6v.8a.57 .57 0 0 1-.6 .5h-1.1a.57 .57 0 0 1-.6-.5v-.9z" fill="#eab36f"/>
<path d="M121.6 61.7l.3-.2h1.2a.57 .57 0 0 1 .6 .6v.8a.57 .57 0 0 1-.6 .5h-1.1a.57 .57 0 0 1-.6-.5v-.9z" fill="none" stroke="#986d3e" stroke-width=".21"/>
<circle cx="122.5" cy="60.4" r=".53" fill="#fff"/>
<circle cx="122.5" cy="60.4" r=".53" fill="none" stroke="#172a39" stroke-width=".21"/>
<circle cx="122.5" cy="64.6" r=".53" fill="#fff"/>
<circle cx="122.5" cy="64.6" r=".53" fill="none" stroke="#172a39" stroke-width=".21"/>
<path d="M105.9 68.7h12.5" fill="none" stroke="#737f73" stroke-width=".34"/>
<path d="M109.1 67.7l.5-.2h5.1a.75 .75 0 0 1 .8 .7v1a.75 .75 0 0 1-.8 .7h-5.1a.75 .75 0 0 1-.7-.7v-1.1z" fill="#dfb986"/>
<path d="M109.1 67.7l.5-.2h5.1a.75 .75 0 0 1 .8 .7v1a.75 .75 0 0 1-.8 .7h-5.1a.75 .75 0 0 1-.7-.7v-1.1z" fill="none" stroke="#89673c" stroke-width=".21"/>
<circle cx="105.9" cy="68.7" r=".53" fill="#fff"/>
<circle cx="105.9" cy="68.7" r=".53" fill="none" stroke="#172a39" stroke-width=".21"/>
<circle cx="118.4" cy="68.7" r=".53" fill="#fff"/>
<circle cx="118.4" cy="68.7" r=".53" fill="none" stroke="#172a39" stroke-width=".21"/>
<path d="M130.8 60.4v12.4" fill="none" stroke="#737f73" stroke-width=".34"/>
<path d="M129.8 63.5l.4-.2h1.1a.75 .75 0 0 1 .8 .8v5.1a.75 .75 0 0 1-.8 .7h-.9a.75 .75 0 0 1-.8-.7v-5.1z" fill="#dfb986"/>
<path d="M129.8 63.5l.4-.2h1.1a.75 .75 0 0 1 .8 .8v5.1a.75 .75 0 0 1-.8 .7h-.9a.75 .75 0 0 1-.8-.7v-5.1z" fill="none" stroke="#89673c" stroke-width=".21"/>
<circle cx="130.8" cy="60.4" r=".53" fill="#fff"/>
<circle cx="130.8" cy="60.4" r=".53" fill="none" stroke="#172a39" stroke-width=".21"/>
<circle cx="130.8" cy="72.8" r=".53" fill="#fff"/>
<circle cx="130.8" cy="72.8" r=".53" fill="none" stroke="#172a39" stroke-width=".21"/>
<path d="M118.4 72.8h12.4" fill="none" stroke="#737f73" stroke-width=".34"/>
<path d="M121.5 71.8l.6-.2h5.1a.75 .75 0 0 1 .7 .8v.9a.75 .75 0 0 1-.7 .8h-5.1a.75 .75 0 0 1-.8-.8v-1.1z" fill="#dfb986"/>
<path d="M121.5 71.8l.6-.2h5.1a.75 .75 0 0 1 .7 .8v.9a.75 .75 0 0 1-.7 .8h-5.1a.75 .75 0 0 1-.8-.8v-1.1z" fill="none" stroke="#89673c" stroke-width=".21"/>
<circle cx="130.8" cy="72.8" r=".53" fill="#fff"/>
<circle cx="130.8" cy="72.8" r=".53" fill="none" stroke="#172a39" stroke-width=".21"/>
<circle cx="118.4" cy="72.8" r=".53" fill="#fff"/>
<circle cx="118.4" cy="72.8" r=".53" fill="none" stroke="#172a39" stroke-width=".21"/>
<path d="M105.9 81.1h4.2" fill="none" stroke="#737f73" stroke-width=".34"/>
<path d="M107.1 80.4l.2-.2h1.3a.57 .57 0 0 1 .6 .6v.7a.57 .57 0 0 1-.6 .6h-1.1a.57 .57 0 0 1-.6-.6v-.8z" fill="#eab36f"/>
<path d="M107.1 80.4l.2-.2h1.3a.57 .57 0 0 1 .6 .6v.7a.57 .57 0 0 1-.6 .6h-1.1a.57 .57 0 0 1-.6-.6v-.8z" fill="none" stroke="#986d3e" stroke-width=".21"/>
<circle cx="105.9" cy="81.1" r=".53" fill="#fff"/>
<circle cx="105.9" cy="81.1" r=".53" fill="none" stroke="#172a39" stroke-width=".21"/>
<circle cx="110.1" cy="81.1" r=".53" fill="#fff"/>
<circle cx="110.1" cy="81.1" r=".53" fill="none" stroke="#172a39" stroke-width=".21"/>
<path d="M105.9 85.3v12.4" fill="none" stroke="#737f73" stroke-width=".34"/>
<path d="M104.9 88.4l.4-.2h1.1a.75 .75 0 0 1 .8 .8v5.1a.75 .75 0 0 1-.8 .7h-.9a.75 .75 0 0 1-.8-.7v-5.1z" fill="#dfb986"/>
<path d="M104.9 88.4l.4-.2h1.1a.75 .75 0 0 1 .8 .8v5.1a.75 .75 0 0 1-.8 .7h-.9a.75 .75 0 0 1-.8-.7v-5.1z" fill="none" stroke="#89673c" stroke-width=".21"/>
<circle cx="105.9" cy="85.3" r=".53" fill="#fff"/>
<circle cx="105.9" cy="85.3" r=".53" fill="none" stroke="#172a39" stroke-width=".21"/>
<circle cx="105.9" cy="97.7" r=".53" fill="#fff"/>
<circle cx="105.9" cy="97.7" r=".53" fill="none" stroke="#172a39" stroke-width=".21"/>
<path d="M105.9 97.7h12.5" fill="none" stroke="#737f73" stroke-width=".34"/>
<path d="M109.1 96.7l.5-.2h5.1a.75 .75 0 0 1 .8 .8v.9a.75 .75 0 0 1-.8 .8h-5.1a.75 .75 0 0 1-.7-.8v-1.1z" fill="#dfb986"/>
<path d="M109.1 96.7l.5-.2h5.1a.75 .75 0 0 1 .8 .8v.9a.75 .75 0 0 1-.8 .8h-5.1a.75 .75 0 0 1-.7-.8v-1.1z" fill="none" stroke="#89673c" stroke-width=".21"/>
<circle cx="105.9" cy="97.7" r=".53" fill="#fff"/>
<circle cx="105.9" cy="97.7" r=".53" fill="none" stroke="#172a39" stroke-width=".21"/>
<circle cx="118.4" cy="97.7" r=".53" fill="#fff"/>
<circle cx="118.4" cy="97.7" r=".53" fill="none" stroke="#172a39" stroke-width=".21"/>
<path d="M105.9 97.7v12.5" fill="none" stroke="#737f73" stroke-width=".34"/>
<path d="M104.9 100.9l.4-.2h1.1a.75 .75 0 0 1 .8 .7v5.1a.75 .75 0 0 1-.8 .8h-.9a.75 .75 0 0 1-.8-.8v-5.1z" fill="#dfb986"/>
<path d="M104.9 100.9l.4-.2h1.1a.75 .75 0 0 1 .8 .7v5.1a.75 .75 0 0 1-.8 .8h-.9a.75 .75 0 0 1-.8-.8v-5.1z" fill="none" stroke="#89673c" stroke-width=".21"/>
<circle cx="105.9" cy="97.7" r=".53" fill="#fff"/>
<circle cx="105.9" cy="97.7" r=".53" fill="none" stroke="#172a39" stroke-width=".21"/>
<circle cx="105.9" cy="110.2" r=".53" fill="#fff"/>
<circle cx="105.9" cy="110.2" r=".53" fill="none" stroke="#172a39" stroke-width=".21"/>
<path d="M122.5 81.1v12.5" fill="none" stroke="#737f73" stroke-width=".34"/>
<path d="M121.5 84.3l.4-.2h1.1a.75 .75 0 0 1 .8 .7v5.1a.75 .75 0 0 1-.8 .8h-.9a.75 .75 0 0 1-.8-.8v-5.1z" fill="#dfb986"/>
<path d="M121.5 84.3l.4-.2h1.1a.75 .75 0 0 1 .8 .7v5.1a.75 .75 0 0 1-.8 .8h-.9a.75 .75 0 0 1-.8-.8v-5.1z" fill="none" stroke="#89673c" stroke-width=".21"/>
<circle cx="122.5" cy="81.1" r=".53" fill="#fff"/>
<circle cx="122.5" cy="81.1" r=".53" fill="none" stroke="#172a39" stroke-width=".21"/>
<circle cx="122.5" cy="93.6" r=".53" fill="#fff"/>
<circle cx="122.5" cy="93.6" r=".53" fill="none" stroke="#172a39" stroke-width=".21"/>
<path d="M122.5 93.6v12.4" fill="none" stroke="#737f73" stroke-width=".34"/>
<path d="M121.5 96.7l.4-.2h1.1a.75 .75 0 0 1 .8 .8v5.1a.75 .75 0 0 1-.8 .7h-.9a.75 .75 0 0 1-.8-.7v-5.1z" fill="#dfb986"/>
<path d="M121.5 96.7l.4-.2h1.1a.75 .75 0 0 1 .8 .8v5.1a.75 .75 0 0 1-.8 .7h-.9a.75 .75 0 0 1-.8-.7v-5.1z" fill="none" stroke="#89673c" stroke-width=".21"/>
<circle cx="122.5" cy="93.6" r=".53" fill="#fff"/>
<circle cx="122.5" cy="93.6" r=".53" fill="none" stroke="#172a39" stroke-width=".21"/>
<circle cx="122.5" cy="106" r=".53" fill="#fff"/>
<circle cx="122.5" cy="106" r=".53" fill="none" stroke="#172a39" stroke-width=".21"/>
<path d="M130.8 81.1v12.5" fill="none" stroke="#737f73" stroke-width=".34"/>
<path d="M129.9 85.8l.3-.1h1.2a.57 .57 0 0 1 .6 .5v2.3a.57 .57 0 0 1-.6 .6h-1.1a.57 .57 0 0 1-.6-.6v-2.3z" fill="#515a6b"/>
<path d="M129.9 85.8l.3-.1h1.2a.57 .57 0 0 1 .6 .5v2.3a.57 .57 0 0 1-.6 .6h-1.1a.57 .57 0 0 1-.6-.6v-2.3z" fill="none" stroke="#303944" stroke-width=".21"/>
<path d="M129.9 86.4h1.9" fill="none" stroke="#fff" stroke-width=".38"/>
<circle cx="130.8" cy="93.6" r=".53" fill="#fff"/>
<circle cx="130.8" cy="93.6" r=".53" fill="none" stroke="#172a39" stroke-width=".21"/>
<circle cx="130.8" cy="81.1" r=".53" fill="#fff"/>
<circle cx="130.8" cy="81.1" r=".53" fill="none" stroke="#172a39" stroke-width=".21"/>
<path d="M135 93.6v12.4" fill="none" stroke="#737f73" stroke-width=".34"/>
<path d="M134 98.3l.3-.2h1.2a.57 .57 0 0 1 .6 .6v2.2a.57 .57 0 0 1-.6 .6h-1.1a.57 .57 0 0 1-.6-.6v-2.2z" fill="#515a6b"/>
<path d="M134 98.3l.3-.2h1.2a.57 .57 0 0 1 .6 .6v2.2a.57 .57 0 0 1-.6 .6h-1.1a.57 .57 0 0 1-.6-.6v-2.2z" fill="none" stroke="#303944" stroke-width=".21"/>
<path d="M134 98.9h1.9" fill="none" stroke="#fff" stroke-width=".38"/>
<circle cx="135" cy="106" r=".53" fill="#fff"/>
<circle cx="135" cy="106" r=".53" fill="none" stroke="#172a39" stroke-width=".21"/>
<circle cx="135" cy="93.6" r=".53" fill="#fff"/>
<circle cx="135" cy="93.6" r=".53" fill="none" stroke="#172a39" stroke-width=".21"/>
<path d="M183.7 34.7l.6-.4 .8-.2h96a1.96 1.96 0 0 1 2 2v17.2a1.96 1.96 0 0 1-2 2h-96a2 2 0 0 1-2-2v-17.2l.1-.7z" fill="#eaf2ef"/>
<path d="M14 192.5h269.1" fill="none" stroke="#c2d1cd" stroke-width=".26"/>
<text font-size="8.5" fill="#172a39" x="14" y="25.1">DRLと充電回路の足を挿す位置</text>
<text font-size="3.7" fill="#172a39" x="186" y="40.7">C2とC1を垂直に固定</text>
<g font-size="3.3" fill="#172a39">
<text x="186" y="46.6">C2＋はP06、C1−はP09。ここが直列の中点です。左端C2−は</text>
<text x="186" y="51.6">P05、右端C1＋はP10です。</text>
<text x="183" y="61.4">キャパシタの足は現物に合わせます。 図は隣の穴（2.54 mm）に</text>
<text x="183" y="66.4">入れる例です。公称3.5 mmの足を缶の根元から無理に曲げず、短</text>
<text x="183" y="71.4">い絶縁リードで延長しても構いません。車内の振動を受けるので缶</text>
<text x="183" y="76.5">を固定し、天面のベントをふさがないようにします。</text>
<text x="183" y="83.3">点線の枠を使って仮置き。 U2は放熱パッド付きMSOP-12、U6は</text>
<text x="183" y="88.4">SOT-23-6の小型変換基板です。枠の目 安はU2が約20×12 mm、</text>
<text x="183" y="93.1">U6が約10×7 mmです。5ページの表どおり短い線で接続します。</text>
<text x="183" y="100.3">低い部品を先に実装。 変換基板と重なる受動部品は、変換基板の</text>
<text x="183" y="105.3">上に実装し、表の穴と同じ接続先へつなぐと高さを抑えやすくな</text>
<text x="183" y="110.1">ります。</text>
</g>
<text font-size="3.2" fill="#236b60" x="14" y="14.8">電源保持回路 ／ 部品面</text>
<g font-size="3.1" fill="#172a39">
<text x="15.4" y="129.4">部品</text>
<text x="36.8" y="129.4">値・</text>
<text x="42.9" y="129.4">品種</text>
<text x="96.8" y="129.4">足の穴</text>
<text x="154.4" y="129.4">部品</text>
<text x="175.8" y="129.4">値・</text>
<text x="182" y="129.4">品種</text>
<text x="227.7" y="129.4">足の穴</text>
<text x="15.4" y="135.5">C2</text>
<text x="36.8" y="135.5">DRL 3 F / 2.7 V</text>
<text x="96.8" y="135.5">＋ P06 ／ − P05</text>
<text x="154.4" y="135.5">C16</text>
<text x="175.8" y="135.5">100 nF</text>
<text x="227.7" y="135.5">J15–J16</text>
<text x="15.4" y="141.3">C1</text>
<text x="36.8" y="141.3">DRL 3 F / 2.7 V</text>
<text x="96.8" y="141.3">＋ P10 ／ − P09</text>
<text x="154.4" y="141.3">R14</text>
<text x="175.8" y="141.3">24.9 kΩ</text>
<text x="227.7" y="141.3">K15–N15</text>
<text x="15.4" y="147.4">C5</text>
<text x="36.8" y="147.4">2.2 µF / 16 V</text>
<text x="96.8" y="147.4">D15–D16</text>
<text x="154.4" y="147.4">R15</text>
<text x="175.8" y="147.4">10 kΩ</text>
<text x="227.7" y="147.4">N15–N18</text>
<text x="15.4" y="153.5">C6</text>
<text x="36.8" y="153.5">1 µF / 16 V</text>
<text x="96.8" y="153.5">E15–E16</text>
<text x="154.4" y="153.5">R16</text>
<text x="175.8" y="153.5">390 kΩ</text>
<text x="227.7" y="153.5">N15–Q15</text>
<text x="15.4" y="159.5">C10</text>
<text x="36.8" y="159.5">100 nF</text>
<text x="96.8" y="159.5">E20–F20</text>
<text x="154.4" y="159.5">R12</text>
<text x="175.8" y="159.5">100 kΩ</text>
<text x="227.7" y="159.5">J19–M19</text>
<text x="15.4" y="165.6">C11</text>
<text x="36.8" y="165.6">10 µF / 10 V以上</text>
<text x="96.8" y="165.6">E19–F19</text>
<text x="154.4" y="165.6">R13</text>
<text x="175.8" y="165.6">100 kΩ</text>
<text x="227.7" y="165.6">M19–P19</text>
<text x="15.4" y="171.4">R8</text>
<text x="36.8" y="171.4">4.99 kΩ</text>
<text x="96.8" y="171.4">G15–G18</text>
<text x="154.4" y="171.4">D6</text>
<text x="175.8" y="171.4">PMEG2010ER</text>
<text x="227.7" y="171.4">A M21 ／ K J21</text>
<text x="15.4" y="177.5">R10</text>
<text x="36.8" y="177.5">147 kΩ</text>
<text x="96.8" y="177.5">E21–H21</text>
<text x="154.4" y="177.5">D7</text>
<text x="175.8" y="177.5">PMEG2010ER</text>
<text x="227.7" y="177.5">A P22 ／ K M22</text>
<text x="15.4" y="183.6">R11</text>
<text x="36.8" y="183.6">49.9 kΩ</text>
<text x="96.8" y="183.6">H21–H18</text>
</g>
<g font-size="2.8" fill="#172a39">
<text x="64.8" y="104.3">C2</text>
<text x="81.4" y="104.3">C1</text>
</g>
<g font-size="2.8" fill="#425665">
<text x="14" y="197.1">ステアリングスイッチ ／ ESP32 DevKit 30ピン ／ 手配線用</text>
<text x="277.6" y="197.1">3 / 7</text>
</g>
<text font-size="2.6" fill="#0a6659" x="113.2" y="46.4">アンテナ</text>
<text font-size="2.6" fill="#172a39" x="115.7" y="119.6">USB</text>
<g font-size="2.3" fill="#425665">
<text x="46.6" y="38.7">01</text>
<text x="50.8" y="38.7">02</text>
<text x="54.9" y="38.7">03</text>
<text x="59.1" y="38.7">04</text>
<text x="63.2" y="38.7">05</text>
<text x="67.4" y="38.7">06</text>
<text x="71.5" y="38.7">07</text>
<text x="75.7" y="38.7">08</text>
<text x="79.8" y="38.7">09</text>
<text x="84" y="38.7">10</text>
<text x="88.1" y="38.7">11</text>
<text x="92.2" y="38.7">12</text>
<text x="96.4" y="38.7">13</text>
<text x="100.5" y="38.7">14</text>
<text x="104.7" y="38.7">15</text>
<text x="108.8" y="38.7">16</text>
<text x="113" y="38.7">17</text>
<text x="117.1" y="38.7">18</text>
<text x="121.3" y="38.7">19</text>
<text x="125.4" y="38.7">20</text>
<text x="129.6" y="38.7">21</text>
<text x="133.7" y="38.7">22</text>
<text x="137.9" y="38.7">23</text>
<text x="142" y="38.7">24</text>
<text x="44.4" y="44.6">A</text>
<text x="145.8" y="44.6">A</text>
<text x="44.3" y="48.7">B</text>
<text x="44.3" y="52.9">C</text>
<text x="145.7" y="48.7">B</text>
<text x="145.8" y="52.9">C</text>
<text x="44.3" y="57">D</text>
<text x="145.7" y="57">D</text>
<text x="44.4" y="61.2">E</text>
<text x="44.4" y="65.3">F</text>
<text x="145.8" y="61.2">E</text>
<text x="145.9" y="65.3">F</text>
<text x="44.3" y="69.5">G</text>
<text x="145.7" y="69.5">G</text>
<text x="44.2" y="73.6">H</text>
<text x="44.7" y="77.7">I</text>
<text x="145.6" y="73.6">H</text>
<text x="146.1" y="77.7">I</text>
<text x="44.4" y="81.9">J</text>
<text x="145.9" y="81.9">J</text>
<text x="44.3" y="86">K</text>
<text x="145.7" y="86">K</text>
<text x="44.1" y="94.3">M</text>
<text x="44.4" y="90.2">L</text>
<text x="145.6" y="94.3">M</text>
<text x="145.9" y="90.2">L</text>
<text x="44.2" y="98.5">N</text>
<text x="145.7" y="98.5">N</text>
<text x="44.2" y="102.6">O</text>
<text x="44.3" y="106.8">P</text>
<text x="145.6" y="102.6">O</text>
<text x="145.8" y="106.8">P</text>
<text x="44.2" y="110.9">Q</text>
<text x="145.6" y="110.9">Q</text>
<text x="44.3" y="115.1">R</text>
<text x="145.8" y="115.1">R</text>
<text x="46.6" y="123.9">01</text>
<text x="50.8" y="123.9">02</text>
<text x="54.9" y="123.9">03</text>
<text x="59.1" y="123.9">04</text>
<text x="63.2" y="123.9">05</text>
<text x="67.4" y="123.9">06</text>
<text x="71.5" y="123.9">07</text>
<text x="75.7" y="123.9">08</text>
<text x="79.8" y="123.9">09</text>
<text x="84" y="123.9">10</text>
<text x="88.1" y="123.9">11</text>
<text x="92.2" y="123.9">12</text>
<text x="96.4" y="123.9">13</text>
<text x="100.5" y="123.9">14</text>
<text x="104.7" y="123.9">15</text>
<text x="108.8" y="123.9">16</text>
<text x="113" y="123.9">17</text>
<text x="117.1" y="123.9">18</text>
<text x="121.3" y="123.9">19</text>
<text x="125.4" y="123.9">20</text>
<text x="129.6" y="123.9">21</text>
<text x="133.7" y="123.9">22</text>
<text x="137.9" y="123.9">23</text>
<text x="142" y="123.9">24</text>
</g>
<g font-size="2.3" fill="#172a39">
<text x="63.8" y="108.5">−</text>
<text x="80.4" y="108.5">−</text>
</g>
<g font-size="2.3" fill="#9c3b33">
<text x="67.9" y="108.5">+</text>
<text x="84.5" y="108.5">+</text>
</g>
<text font-size="2.1" fill="#245e55" x="113.3" y="53.2">U2の範囲</text>
<g font-size="2.1" fill="#172a39">
<text x="110.8" y="66.4">R8</text>
<text x="122.7" y="70.6">R11</text>
<text x="132.5" y="67.4">R10</text>
<text x="117" y="88.1">R12</text>
<text x="100.4" y="92.3">R14</text>
<text x="110.2" y="95.5">R15</text>
<text x="124.2" y="100.6">R13</text>
<text x="100.4" y="104.7">R16</text>
</g>
<text font-size="2.1" fill="#6c4d86" x="113.1" y="82.3">U6の範囲</text>
<text font-size="1.9" fill="#325f9c" x="99.2" y="52.9">EN</text>
<g font-size="1.9" fill="#172a39">
<text x="106.8" y="54.6">C5</text>
<text x="125" y="59.1">C10</text>
<text x="106.8" y="63">C6</text>
<text x="117.6" y="63.2">C11</text>
<text x="106.3" y="83.8">C16</text>
<text x="132.3" y="88.1">D6</text>
<text x="136.5" y="100.6">D7</text>
</g>
<text font-size="1.9" fill="#664487" x="41.4" y="94.1">JP2</text>
<text font-size="1.9" fill="#40505d" x="99.2" y="106.8">GND</text>
<text font-size="1.9" fill="#b85813" x="41.4" y="110.7">JP1</text>
<g font-size="1.9" fill="#425665">
<text x="63.7" y="110.4">立てる</text>
<text x="80.3" y="110.4">立てる</text>
</g>
<text font-size="1.9" fill="#8d492a" x="99.2" y="110.9">VIN</text>
<text font-size="1.9" fill="#bc3650" x="134.2" y="110.9">3V3</text>
<text font-size="1.7" fill="#a12534" x="138.1" y="117">5V</text>
<text font-size="1.7" fill="#40505d" x="142.7" y="117">G</text>
<g font-size="1.5" fill="#172a39">
<text x="131.6" y="80.4">K</text>
<text x="135.7" y="92.8">K</text>
</g>
</svg>
